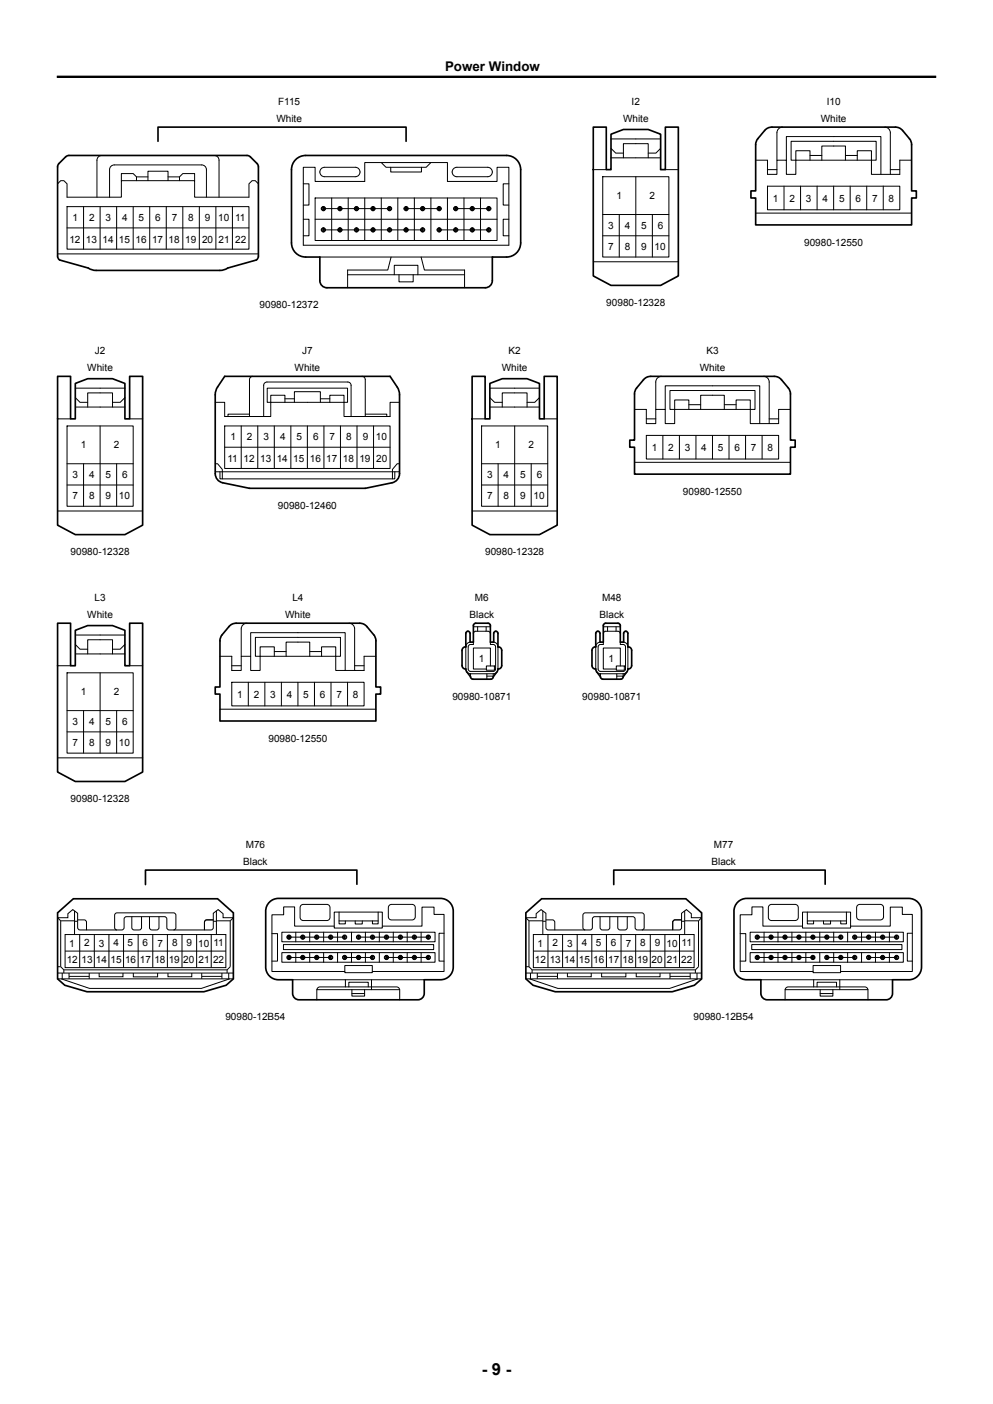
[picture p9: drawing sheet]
<svg xmlns="http://www.w3.org/2000/svg" width="210mm" height="297mm" viewBox="0 0 210 297" stroke-linecap="round" stroke-linejoin="round" font-family="sans-serif">
<g fill="none" stroke="#000" stroke-width=".21">
<path d="M12.2 38.9l.6-.7h.7l.7 .7v2.8h11.5v-3.5h15.5v3.5h11.5v-2.8l.6-.7h.7l.6 .7M21.5 32.9a1 1 0 0 0-1 1v7.8M28.9 38.2v-.8l-.7-.7h-2.5v1.5M28.9 37.4h2.4M31.3 38.2v-2h4.2v2M35.5 37.4h2.5M38 38.2v-.8l.7-.7h2.5v1.5M45.3 32.9a1 1 0 0 1 1 1v7.8M64.1 35.4h2.5v3h10.5v-4h17.5v4h10.5v-3h2.5v16.5h-43.5zM64.1 38.9h1.2v4.5h-1.2M67.9 35.7l.7-.3h6.5a1 1 0 0 1 1 1 1 1 0 0 1-1 1h-6.5a1 1 0 0 1-.9-.6 1 1 0 0 1 .2-1.1zM80.6 34.4l1 1h8.5l1-1"/>
<path d="M82.6 35.4v1h6.5v-1M95.9 35.7l.7-.3h6.5a1 1 0 0 1 1 1 1 1 0 0 1-1 1h-6.5a1 1 0 0 1-.9-.6 1 1 0 0 1 .2-1.1zM107.6 38.9h-1.2v4.5h1.2M125.5 35.9h2.7M127.5 37.4h14v17h-14zM129.2 31.4l1 1h1.6M129.2 29.4h10.5M129.2 33.4h10.5M131.8 33.4v-3h5.3v3M134.5 37.4v17M139.7 31.4l-1 1h-1.6M140.7 35.9h2.8"/>
<path d="M162.3 39.4h28v5h-28zM162.3 35.9h2M165.5 26.9a1.2 1.2 0 0 0-1.2 1.2v5.8M165.8 39.4v5M166.3 33.9v-5h20v8M168.3 33.9h-1v-4h18v4h-1M168.3 33.9v-2h3v2M168.3 33.9h16M168.3 33.9v3h-2v-3h-2v3h-2v-3h-2.5M169.3 39.4v5M171.3 32.9h2.5M172.8 39.4v5"/>
<path d="M173.8 33.9v-3h5v3M176.3 39.4v5M178.8 32.9h2.5M179.8 39.4v5M181.3 33.9v-2h3v2M183.3 39.4v5M184.3 33.9v3h6v-3h2.5M186.8 39.4v5M187.1 26.9a1.2 1.2 0 0 1 1.2 1.2v8.8M188.3 35.9h2M12.2 53.7h42.4M14.2 43.7h38.5v9h-38.5z"/>
<path d="M14.2 48.2h38.5M17.7 43.7v9M21.2 43.7v9M23.2 41.7v-5.8a1 1 0 0 1 1-1h18.5a1 1 0 0 1 1 1v5.8M24.7 43.7v9M28.2 43.7v9M31.7 43.7v9M35.2 43.7v9M38.7 43.7v9M42.2 43.7v9M45.7 43.7v9M49.2 43.7v9"/>
<path d="M64.1 46.4h1.2v3.5h-1.2M66.6 41.9h38.5v9h-38.5zM66.6 46.4h38.5M67.6 54.4h36.5M68.3 44.4v-.6h.2v.6M68.3 48.9v-.6h.2v.6M68.4 44.1h14M68.4 48.6h21M70.1 41.9v9M71.8 44.4v-.6h.2v.6M71.8 48.9v-.6h.2v.6M73.5 58.1h24.7"/>
<path d="M73.6 41.9v9M75.3 44.4v-.6h.2v.6M75.3 48.9v-.6h.2v.6M77.1 41.9v9M78.8 44.4v-.6h.2v.6M78.8 48.9v-.6h.2v.6M80.6 41.9v9M82.3 44.4v-.6h.2v.6M82.3 48.9v-.6h.2v.6M82.7 54.4l-.7 2.7h-8.5v3.8M83.4 58.1v-2h5v2M84.1 41.9v9"/>
<path d="M84.4 58.1v1.5h3v-1.5M85.8 44.4v-.6h.2v.6M85.8 48.9v-.6h.2v.6M85.9 44.1h7M87.6 41.9v9M89.1 54.4l.7 2.7h8.4v3.8M89.3 44.4v-.6h.2v.6M89.3 48.9v-.6h.2v.6M91.1 41.9v9M92.8 44.4v-.6h.2v.6M92.8 48.9v-.6h.2v.6M92.9 48.6h10.5"/>
<path d="M94.6 41.9v9M96.3 44.4v-.6h.2v.6M96.3 48.9v-.6h.2v.6M96.4 44.1h7M98.1 41.9v9M99.8 44.4v-.6h.2v.6M99.8 48.9v-.6h.2v.6M100.3 48.6a.45 .45 0 0 1-.6 .4 .45 .45 0 0 1-.2-.7 .45 .45 0 0 1 .8 .1v.2M100.3 44.1a.45 .45 0 0 0-.6-.4 .45 .45 0 0 0-.2 .7 .45 .45 0 0 0 .8 0v-.3M101.6 41.9v9M103.3 44.4v-.6h.2v.6M103.3 48.9v-.6h.2v.6"/>
<path d="M107.6 46.4h-1.2v3.5h1.2M125.5 55.4h18M127.5 49.9h14M127.5 45.4h14M131 45.4v9M138 45.4v9M159.8 45.1h33M53.5 79.6a.7 .7 0 0 0-.7 .7v7.8M76.5 79.6a.7 .7 0 0 1 .7 .7v7.8M139.9 79.6a1.2 1.2 0 0 0-1.2 1.2M161.5 79.6a1.2 1.2 0 0 1 1.2 1.2v8.8M12.2 88.6h2.7"/>
<path d="M14.2 90.1h14v17h-14zM14.2 98.1h14M15.9 84.1l1 1h1.6M15.9 82.1h10.5M15.9 86.1h10.5M17.7 98.1v9M18.5 86.1v-3h5.3v3M21.2 90.1v17M24.7 98.1v9M26.4 84.1l-1 1h-1.6M27.4 88.6h2.8M45.5 85.1h2v3h5.3"/>
<path d="M45.5 98.1h.5l1 1.2v2M45.5 99.8h39M46.5 99.8v1.5h37v-1.5M47.5 90.1h35v9h-35zM47.5 94.6h35M51 90.1v9M52.8 87.6h-4.6v.5M54.5 90.1v9M57.3 85.1v-1.5h3v1.5M57.3 85.1h-.8v-3h17v3h-.7M57.3 85.1v3h-4.5M57.3 85.1h15.5"/>
<path d="M58 90.1v9M60.3 84.4h2M61.5 90.1v9M62.3 85.1v-2.2h5.5v2.2M65 90.1v9M67.8 84.4h2M68.5 90.1v9M69.8 85.1v-1.5h3v1.5M72 90.1v9M72.8 85.1v3h4.4M73.6 80.8a.7 .7 0 0 1 .6 .7v6.6M73.6 80.8h-17.1a.7 .7 0 0 0-.7 .7v6.6"/>
<path d="M75.5 90.1v9M77.2 87.6h4.6v.5M79 90.1v9M84.5 85.1h-2v3h-5.3M84.5 98.1h-.5l-1 1.2v2M99.8 88.6h2.8M101.8 90.1h14v17h-14zM101.8 98.1h14M103.6 84.1l1 1h1.6M103.6 82.1h10.5M103.6 86.1h10.5M105.3 98.1v9"/>
<path d="M106.2 86.1v-3h5.3v3M108.8 90.1v17M112.3 98.1v9M114.1 84.1l-1 1h-1.6M115.1 88.6h2.7M134.2 97.8h33M136.7 92.1h28v5h-28zM136.7 88.6h2M138.7 80.8v5.8M140.2 92.1v5M140.7 86.6v-5h20v8M142.7 86.6h-1v-4h18v4h-1"/>
<path d="M142.7 86.6v-2h3v2M142.7 86.6h16M142.7 86.6v3h-2v-3h-2v3h-2v-3h-2.5M143.7 92.1v5M145.7 85.6h2.5M147.2 92.1v5M148.2 86.6v-3h5v3M150.7 92.1v5M153.2 85.6h2.5M154.2 92.1v5M155.7 86.6v-2h3v2M157.7 92.1v5"/>
<path d="M158.7 86.6v3h6v-3h2.5M161.2 92.1v5M162.7 88.6h2M12.2 108.1h18M14.2 102.6h14M99.8 108.1h18M101.8 102.6h14M15.9 136.3l1 1h1.6M15.9 134.3h10.5M15.9 138.3h10.5M18.5 138.3v-3h5.3v3M26.4 136.3l-1 1h-1.6"/>
<path d="M52.2 131.8a1.2 1.2 0 0 0-1.2 1.2v5.8M53 138.8v-5h20v8M55 138.8h-1v-4h18v4h-1M55 138.8v-2h3v2M55 138.8h16M55 138.8v3h-2v-3h-2v3h-2v-3h-2.5M58 137.8h2.5M60.5 138.8v-3h5v3M65.5 137.8h2.5M68 138.8v-2h3v2M71 138.8v3h6v-3h2.5M73.8 131.8a1.2 1.2 0 0 1 1.2 1.2v8.8"/>
<path d="M99.4 135.8a.99 .99 0 0 0-.9 1v4.7M100.1 135.8v.5l-.8 .1-.3 .4 .1 5 .4 .2h4.8l.4-.2 .1-.3v-4.7l-.2-.4-.9-.1v-.5M100.1 132.6h3.6M101 132.6v.9M102.8 132.6v.9M103.7 134l-.2-.4-.3-.1h-2.6l-.4 .3-.1 .2M104.4 135.8a.99 .99 0 0 1 .9 1v4.7M126.9 135.8a.99 .99 0 0 0-.9 1v4.7M127.6 135.8v.5l-.9 .1-.2 .4 .1 5 .4 .2h4.8l.4-.2 .1-.3v-4.7l-.3-.4-.8-.1v-.5M127.6 132.6h3.6M128.5 132.6v.9M130.3 132.6v.9"/>
<path d="M131.2 134l-.3-.4-.2-.1h-2.6l-.4 .3-.1 .2M131.9 135.8a.99 .99 0 0 1 .9 1v4.7M12.2 140.8h2.7M14.2 142.3h14v17h-14zM14.2 154.8h14M14.2 150.3h14M17.7 150.3v9M21.2 142.3v17M24.7 150.3v9M27.4 140.8h2.8M46.5 150h33M49 144.3h28v5h-28z"/>
<path d="M49 140.8h2M52.5 144.3v5M56 144.3v5M59.5 144.3v5M63 144.3v5M66.5 144.3v5M70 144.3v5M73.5 144.3v5M75 140.8h2M98.8 142.2l.7 .3M99.5 142.5h4.8M99.5 142.5v.7"/>
<path d="M102.9 140.9h1.7v.9h-1.7zM103 142.5v1.2M103 143h1.3M103.7 140.9v-3.8h-3.6v4.4h2.8M104.3 142.5v.7M105 142.2l-.7 .3M126.3 142.2l.7 .3M127 142.5h4.8M127 142.5v.7M130.3 140.9h1.7v.9h-1.7zM130.4 143h1.4M130.4 142.5v1.2"/>
<path d="M131.2 140.9v-3.8h-3.6v4.4h2.7M131.8 142.5v.7M132.5 142.2l-.7 .3M12.2 160.3h18M12.8 194.8l-.6-.7h2.2v-.8l1-.9 1 .8v3l.3 .5h.2h9.1l.2-.5 .1-2 .4-.3 8.3 .1 .3 .4 .1 2.1 .4 .2h8.8l.4-.2 .1-.3v-3l1-.8 1.1 .9v.8h2.2l-.7 .7M12.8 194.8h3M12.8 194.8v9.7M13.8 197.7h34v7h-34zM15.8 192.7v5M15.8 194.9h.6M16.4 194.6h1.4l.4 .2 .1 2M16.9 197.7v7"/>
<path d="M19.9 197.7v7M23 197.7v7M24.7 196.7h-.2l-.3-.5v-2.6l.1-.2 .4-.3 12.3 .1 .2 .4v2.6l-.1 .3-.4 .2M26.1 197.7v7M27.9 193.9v2.3l.2 .5h.3h1l.5-.2v-2.6M29.2 197.7v7M31.6 193.9v2.3l.3 .5h.2h1l.5-.2v-2.6M32.3 197.7v7M35.4 197.7v7M38.5 197.7v7M41.6 197.7v7M44.7 197.7v7"/>
<path d="M45.1 194.6h-1.4l-.4 .2-.1 2M45.1 194.9h.7M45.1 194.6h-1.4l-.4 .2-.1 1.9M45.8 194.8h2.9M45.8 192.7v5M48.7 194.8v9.7l-.7 .7M57.5 197.5h1.2v5.8h-1.2M59.6 197.2h32.4v2h-32.4zM59.9 199.8h31.8v1.1h-31.8zM61 198.6v-.7h.2v.7M61.1 198.2h11.8M62.6 197.2v2"/>
<path d="M63.7 191.5l.4-.2h5a.67 .67 0 0 1 .7 .7v2.1a.67 .67 0 0 1-.7 .6h-5a.67 .67 0 0 1-.6-.6v-2.1zM63.9 198.6v-.7h.2v.7M65.5 197.2v2M66.9 198.6v-.7h.2v.7M68.4 197.2v2M69.8 198.6v-.7h.2v.7M70.7 192.9h10.2v3.4h-10.2zM70.7 195.9h-8.4v-4.1h-2.3v1.7h-2.5v12h15.4M71.4 197.2v2M71.7 192.9v2.5h1.3v-.6M71.7 194.8h8.3M72.8 198.6v-.7h.2v.7"/>
<path d="M74.3 197.2v2M75.1 194.8v.7h1.5v-.7M75.7 198.6v-.7h.2v.7M75.8 198.2h14.8M77.3 197.2v2M78.7 198.6v-.7h.2v.7M80 192.9v2.5h-1.2v-.6M80.2 197.2v2M80.9 195.9h8.3v-4h2.6v1.5h2.1v12.1h-15.2M81.6 198.6v-.7h.2v.7M82.3 191.5l.5-.2h4.3a.67 .67 0 0 1 .7 .7v1.9a.68 .68 0 0 1-.7 .7h-4.3a.67 .67 0 0 1-.7-.7v-1.9zM83.2 197.2v2"/>
<path d="M84.6 198.6v-.7h.2v.7M86.1 197.2v2M87.5 198.6v-.7h.2v.7M89.1 197.2v2M90.5 198.6v-.7h.2v.7M93.9 197.4h-1.1v5.9h1.1M111.9 194.8l-.7-.7h2.2v-.8l1-.9 1.1 .8v3l.2 .5h.3h9l.3-.5v-2l.5-.3 8.3 .1 .2 .4 .1 2.1 .4 .2h8.8l.5-.2v-.3v-3l1.1-.8 1 .9v.8h2.2l-.7 .7M111.9 194.8h2.9M111.9 194.8v9.7M112.8 197.7h34v7h-34zM114.8 194.9h.7M114.8 192.7v5"/>
<path d="M115.5 194.6h1.3l.5 .2v2M115.9 197.7v7M119 197.7v7M122.1 197.7v7M123.8 196.7h-.3l-.2-.5v-2.6v-.2l.5-.3 12.2 .1 .2 .4v2.6v.3l-.5 .2M125.2 197.7v7M126.9 193.9v2.3l.3 .5h.2h1.1l.4-.2 .1-2.6M128.2 197.7v7M130.6 193.9v2.3l.3 .5h.2h1.1l.4-.2 .1-2.6M131.3 197.7v7M134.4 197.7v7M137.5 197.7v7"/>
<path d="M140.6 197.7v7M143.7 197.7v7M144.1 194.6h-1.3l-.5 .2v2M144.1 194.9h.7M144.2 194.6h-1.4l-.5 .2v1.9M144.8 194.8h2.9M144.8 192.7v5M147.7 194.8v9.7l-.6 .7M156.5 197.5h1.2v5.8h-1.2M158.6 197.2h32.4v2h-32.4zM159 199.8h31.7v1.1h-31.7zM160 198.6v-.7h.3v.7"/>
<path d="M160.1 198.2h17.7M161.6 197.2v2M162.7 191.5l.5-.2h4.9a.67 .67 0 0 1 .7 .7v2.1a.67 .67 0 0 1-.7 .6h-4.9a.67 .67 0 0 1-.7-.6v-2.1zM162.9 198.6v-.7h.3v.7M164.5 197.2v2M165.9 198.6v-.7h.2v.7M167.5 197.2v2M168.8 198.6v-.7h.3v.7M169.7 192.9h10.2v3.4h-10.2zM169.7 195.9h-8.4v-4.1h-2.3v1.7h-2.5v12h15.5M170.4 197.2v2M170.7 192.9v2.5h1.4v-.6"/>
<path d="M170.7 194.8h8.3M171.8 198.6v-.7h.2v.7M173.4 197.2v2M174.2 194.8v.7h1.4v-.7M174.7 198.6v-.7h.3v.7M176.3 197.2v2M177.7 198.6v-.7h.2v.7M179 192.9v2.5h-1.2v-.6M179.3 197.2v2M179.9 195.9h8.4v-4h2.5v1.5h2.1v12.1h-15.1M180.6 198.6v-.7h.3v.7M180.8 198.2h8.8"/>
<path d="M181.4 191.5l.4-.2h4.4a.67 .67 0 0 1 .7 .7v1.9a.68 .68 0 0 1-.7 .7h-4.4a.67 .67 0 0 1-.6-.7v-1.9zM182.2 197.2v2M183.6 198.6v-.7h.2v.7M185.1 197.2v2M186.5 198.6v-.7h.3v.7M188.1 197.2v2M189.5 198.6v-.7h.2v.7M192.9 197.4h-1v5.9h1M12.2 205.8h37.2M12.2 207.1h37.2M12.2 204.5h.6M12.8 204.5l.7 .7"/>
<path d="M13 207.1l5.9 2h23.7l6-2M13.2 205.8v1.3M13.5 205.2h34.5M13.5 205.2v.6M13.8 201.2h34M14.6 205.8v1.3M14.6 206.5h4.3M18.9 205.8v1.3M21 205.8v.8h5v-.8M28.2 205.8v.8h5.1v-.8M35.5 205.8v.8h5.1v-.8M42.7 206.5h4.2"/>
<path d="M42.7 205.8v1.3M46.9 205.8v1.3M48 205.2v.6M48.4 205.8v1.3M59.6 201.5h32.4v2h-32.4zM61 202.9v-.7h.2v.7M61.1 202.5h8.8M61.9 207.3h27.8M62.6 201.5v2M63.9 202.9v-.7h.2v.7M65.5 201.5v2M66.9 202.9v-.7h.2v.7"/>
<path d="M67 211.5v-2.1a.68 .68 0 0 1 .7-.6h16.2a.68 .68 0 0 1 .6 .6v2.1M67 209.4h17.5M68.4 201.5v2M69.8 202.9v-.7h.2v.7M71.4 201.5v2M72.8 202.9v-.7h.2v.7M72.9 202.5h5.9M72.9 204.3h5.8v1.5h-5.8zM73 207.3v1.5M73.8 208.8v-1h4.1v1M74.3 201.5v2M74.4 209.4v1.3h2.7v-1.3"/>
<path d="M74.4 210.2h2.7M75.7 202.9v-.7h.2v.7M77.3 201.5v2M78.6 207.3v2.1M78.7 202.9v-.7h.2v.7M80.2 201.5v2M81.6 202.9v-.7h.2v.7M81.7 202.5h8.9M83.2 201.5v2M84.6 202.9v-.7h.2v.7M86.1 201.5v2M87.5 202.9v-.7h.2v.7"/>
<path d="M89.1 201.5v2M90.5 202.9v-.7h.2v.7M111.2 205.8h37.2M111.2 207.1h37.2M111.2 204.5h.7M111.9 204.5l.6 .7M112 207.1l6 2h23.6l6-2M112.2 205.8v1.3M112.5 205.2h34.6M112.5 205.2v.6M112.8 201.2h34M113.6 206.5h4.3"/>
<path d="M113.6 205.8v1.3M117.9 205.8v1.3M120 205.8v.8h5v-.8M127.2 205.8v.8h5.2v-.8M134.6 205.8v.8h5v-.8M141.7 206.5h4.3M141.7 205.8v1.3M146 205.8v1.3M147.1 205.2v.6M147.4 205.8v1.3M158.6 201.5h32.4v2h-32.4zM160 202.9v-.7h.3v.7"/>
<path d="M160.1 202.5h11.8M160.9 207.3h27.9M161.6 201.5v2M162.9 202.9v-.7h.3v.7M164.5 201.5v2M165.9 202.9v-.7h.2v.7M166 211.5v-2.1a.68 .68 0 0 1 .7-.6h16.2a.68 .68 0 0 1 .7 .6v2.1M166 209.4h17.6M167.5 201.5v2M168.8 202.9v-.7h.3v.7M170.4 201.5v2M171.8 202.9v-.7h.2v.7"/>
<path d="M172 204.3h5.8v1.5h-5.8zM172.1 207.3v1.5M172.8 208.8v-1h4.1v1M173.4 201.5v2M173.5 209.4v1.3h2.6v-1.3M173.5 210.2h2.6M174.7 202.9v-.7h.3v.7M174.9 202.5h5.9M176.3 201.5v2M177.6 207.3v2.1M177.7 202.9v-.7h.2v.7M179.3 201.5v2"/>
<path d="M180.6 202.9v-.7h.3v.7M182.2 201.5v2M183.6 202.9v-.7h.2v.7M183.7 202.5h5.9M185.1 201.5v2M186.5 202.9v-.7h.3v.7M188.1 201.5v2M189.5 202.9v-.7h.2v.7"/>
<circle cx="68.4" cy="48.6" r=".45"/>
<circle cx="68.4" cy="48.6" r=".34"/>
<circle cx="68.4" cy="44.1" r=".45"/>
<circle cx="68.4" cy="44.1" r=".34"/>
<circle cx="71.9" cy="48.6" r=".45"/>
<circle cx="71.9" cy="48.6" r=".34"/>
<circle cx="71.9" cy="44.1" r=".45"/>
<circle cx="71.9" cy="44.1" r=".34"/>
<circle cx="75.4" cy="48.6" r=".45"/>
<circle cx="75.4" cy="48.6" r=".34"/>
<circle cx="75.4" cy="44.1" r=".45"/>
<circle cx="75.4" cy="44.1" r=".34"/>
<circle cx="78.9" cy="48.6" r=".45"/>
<circle cx="78.9" cy="48.6" r=".34"/>
<circle cx="78.9" cy="44.1" r=".45"/>
<circle cx="78.9" cy="44.1" r=".34"/>
<circle cx="82.4" cy="48.6" r=".45"/>
<circle cx="82.4" cy="48.6" r=".34"/>
<circle cx="82.4" cy="44.1" r=".45"/>
<circle cx="82.4" cy="44.1" r=".34"/>
<circle cx="85.9" cy="48.6" r=".45"/>
<circle cx="85.9" cy="48.6" r=".34"/>
<circle cx="85.9" cy="44.1" r=".45"/>
<circle cx="85.9" cy="44.1" r=".34"/>
<circle cx="89.4" cy="48.6" r=".45"/>
<circle cx="89.4" cy="48.6" r=".34"/>
<circle cx="89.4" cy="44.1" r=".45"/>
<circle cx="89.4" cy="44.1" r=".34"/>
<circle cx="92.9" cy="48.6" r=".45"/>
<circle cx="92.9" cy="48.6" r=".34"/>
<circle cx="92.9" cy="44.1" r=".45"/>
<circle cx="92.9" cy="44.1" r=".34"/>
<circle cx="96.4" cy="48.6" r=".45"/>
<circle cx="96.4" cy="48.6" r=".34"/>
<circle cx="96.4" cy="44.1" r=".45"/>
<circle cx="96.4" cy="44.1" r=".34"/>
<circle cx="99.9" cy="48.6" r=".34"/>
<circle cx="99.9" cy="44.1" r=".34"/>
<circle cx="103.4" cy="48.6" r=".45"/>
<circle cx="103.4" cy="48.6" r=".34"/>
<circle cx="103.4" cy="44.1" r=".45"/>
<circle cx="103.4" cy="44.1" r=".34"/>
<circle cx="61.1" cy="198.2" r=".45"/>
<circle cx="61.1" cy="198.2" r=".35"/>
<circle cx="64" cy="198.2" r=".45"/>
<circle cx="64" cy="198.2" r=".35"/>
<circle cx="67" cy="198.2" r=".45"/>
<circle cx="67" cy="198.2" r=".35"/>
<circle cx="69.9" cy="198.2" r=".45"/>
<circle cx="69.9" cy="198.2" r=".35"/>
<circle cx="72.9" cy="198.2" r=".45"/>
<circle cx="72.9" cy="198.2" r=".35"/>
<circle cx="75.8" cy="198.2" r=".45"/>
<circle cx="75.8" cy="198.2" r=".35"/>
<circle cx="78.8" cy="198.2" r=".45"/>
<circle cx="78.8" cy="198.2" r=".35"/>
<circle cx="81.7" cy="198.2" r=".35"/>
<circle cx="81.7" cy="198.2" r=".45"/>
<circle cx="84.7" cy="198.2" r=".45"/>
<circle cx="84.7" cy="198.2" r=".35"/>
<circle cx="87.6" cy="198.2" r=".45"/>
<circle cx="87.6" cy="198.2" r=".35"/>
<circle cx="90.6" cy="198.2" r=".35"/>
<circle cx="90.6" cy="198.2" r=".45"/>
<circle cx="160.1" cy="198.2" r=".45"/>
<circle cx="160.1" cy="198.2" r=".35"/>
<circle cx="163.1" cy="198.2" r=".45"/>
<circle cx="163.1" cy="198.2" r=".35"/>
<circle cx="166" cy="198.2" r=".45"/>
<circle cx="166" cy="198.2" r=".35"/>
<circle cx="169" cy="198.2" r=".45"/>
<circle cx="169" cy="198.2" r=".35"/>
<circle cx="171.9" cy="198.2" r=".45"/>
<circle cx="171.9" cy="198.2" r=".35"/>
<circle cx="174.9" cy="198.2" r=".45"/>
<circle cx="174.9" cy="198.2" r=".35"/>
<circle cx="177.8" cy="198.2" r=".45"/>
<circle cx="177.8" cy="198.2" r=".35"/>
<circle cx="180.8" cy="198.2" r=".35"/>
<circle cx="180.8" cy="198.2" r=".45"/>
<circle cx="183.7" cy="198.2" r=".45"/>
<circle cx="183.7" cy="198.2" r=".35"/>
<circle cx="186.7" cy="198.2" r=".45"/>
<circle cx="186.7" cy="198.2" r=".35"/>
<circle cx="189.6" cy="198.2" r=".35"/>
<circle cx="189.6" cy="198.2" r=".45"/>
<circle cx="61.1" cy="202.5" r=".45"/>
<circle cx="61.1" cy="202.5" r=".35"/>
<circle cx="64" cy="202.5" r=".45"/>
<circle cx="64" cy="202.5" r=".35"/>
<circle cx="67" cy="202.5" r=".45"/>
<circle cx="67" cy="202.5" r=".35"/>
<circle cx="69.9" cy="202.5" r=".45"/>
<circle cx="69.9" cy="202.5" r=".35"/>
<circle cx="72.9" cy="202.5" r=".45"/>
<circle cx="72.9" cy="202.5" r=".35"/>
<circle cx="75.8" cy="202.5" r=".45"/>
<circle cx="75.8" cy="202.5" r=".35"/>
<circle cx="78.8" cy="202.5" r=".45"/>
<circle cx="78.8" cy="202.5" r=".35"/>
<circle cx="81.7" cy="202.5" r=".35"/>
<circle cx="81.7" cy="202.5" r=".45"/>
<circle cx="84.7" cy="202.5" r=".45"/>
<circle cx="84.7" cy="202.5" r=".35"/>
<circle cx="87.6" cy="202.5" r=".45"/>
<circle cx="87.6" cy="202.5" r=".35"/>
<circle cx="90.6" cy="202.5" r=".35"/>
<circle cx="90.6" cy="202.5" r=".45"/>
<circle cx="160.1" cy="202.5" r=".45"/>
<circle cx="160.1" cy="202.5" r=".35"/>
<circle cx="163.1" cy="202.5" r=".45"/>
<circle cx="163.1" cy="202.5" r=".35"/>
<circle cx="166" cy="202.5" r=".45"/>
<circle cx="166" cy="202.5" r=".35"/>
<circle cx="169" cy="202.5" r=".45"/>
<circle cx="169" cy="202.5" r=".35"/>
<circle cx="171.9" cy="202.5" r=".45"/>
<circle cx="171.9" cy="202.5" r=".35"/>
<circle cx="174.9" cy="202.5" r=".45"/>
<circle cx="174.9" cy="202.5" r=".35"/>
<circle cx="177.8" cy="202.5" r=".45"/>
<circle cx="177.8" cy="202.5" r=".35"/>
<circle cx="180.8" cy="202.5" r=".35"/>
<circle cx="180.8" cy="202.5" r=".45"/>
<circle cx="183.7" cy="202.5" r=".45"/>
<circle cx="183.7" cy="202.5" r=".35"/>
<circle cx="186.7" cy="202.5" r=".45"/>
<circle cx="186.7" cy="202.5" r=".35"/>
<circle cx="189.6" cy="202.5" r=".35"/>
<circle cx="189.6" cy="202.5" r=".45"/>
</g>
<g fill="none" stroke="#000" stroke-width=".35">
<path d="M13.9 33.2l.7-.3h37.6l.5 .1 1.7 1.6 .2 .7v18.9l-.1 .4-.3 .4-6 1.7-1 .4-.7 .1h-26.5l-7.4-2.2-.3-.4-.1-.4v-18.9l.3-.7zM33.4 29.9v-3h52.5v3M62.3 34a2.99 2.99 0 0 1 2.3-1.1h42.5a3 3 0 0 1 3 3v15.5a3 3 0 0 1-3 3h-3v5a1.5 1.5 0 0 1-1.5 1.5h-33.5a1.5 1.5 0 0 1-1.5-1.5v-5h-3a3 3 0 0 1-3-3v-15.5l.1-.7zM125.5 26.9h2.7v9h1v-7.5l2.6-1h5.3l2.6 1v7.5h1v-9h2.8v31.5l-3.8 2h-10.5l-3.7-2zM162 27.4l.5-.4 .7-.1h26.2l1 .3 1.9 2.1 .5 1v10.1h1v1.5h-1v5.7h-33v-5.7h-1v-1.5h1v-10.1l.5-1zM12.2 79.6h2.7v9h1v-7.5l2.6-1h5.3l2.6 1v7.5h1v-9h2.8v31.5l-3.8 2h-10.5l-3.7-2zM47.5 79.6h35l1.7 2.6 .3 1v17a1.98 1.98 0 0 1-1.6 1.9l-5.7 1.2h-24.4l-5.7-1.2a1.98 1.98 0 0 1-1.6-1.9v-17l.3-1zM99.8 79.6h2.8v9h1v-7.5l2.6-1h5.3l2.6 1v7.5h1v-9h2.7v31.5l-3.7 2h-10.5l-3.8-2zM136.3 80.1l.6-.4 .7-.1h26.1l1 .3 2 2.2 .4 .9 .1 10.1h1v1.5h-1v5.7h-33v-5.7h-1v-1.5h1v-10.1l.5-.9zM12.2 131.8h2.7v9h1v-7.5l2.6-1h5.3l2.6 1v7.5h1v-9h2.8v31.5l-3.8 2h-10.5l-3.7-2zM48.7 132.3l.6-.3 .7-.2h26.1l1 .3 1.9 2.2 .5 .9v10.1h1v1.5h-1v5.7h-33v-5.7h-1v-1.5h1v-10.1l.5-.9zM100.2 132.1l.4-.3h2.6l.4 .3 .1 3.7h.7v-1.8a.45 .45 0 0 1 .5-.5 .45 .45 0 0 1 .4 .5l.1 2.8a.75 .75 0 0 1 .7 .8v3.2a.75 .75 0 0 1-.8 .7 2.53 2.53 0 0 1-1 1.7l-.1 .2-.4 .3h-3.8l-.2-.1-.3-.4a2.52 2.52 0 0 1-1-1.7 .75 .75 0 0 1-.8-.7v-3.2a.75 .75 0 0 1 .8-.8v-2.8a.45 .45 0 0 1 .5-.5 .45 .45 0 0 1 .4 .5v1.8h.7z"/>
<path d="M132.8 136.8v-2.8a.45 .45 0 0 0-.5-.5 .45 .45 0 0 0-.4 .5v1.8h-.7v-3.5l-.3-.4-.2-.1h-2.6l-.4 .3-.1 3.7h-.7v-1.8a.45 .45 0 0 0-.5-.5 .45 .45 0 0 0-.4 .5l-.1 2.8a.75 .75 0 0 0-.7 .8v3.2a.75 .75 0 0 0 .8 .7 2.52 2.52 0 0 0 1 1.7l.2 .4 .3 .1h3.8l.4-.3 .1-.2a2.53 2.53 0 0 0 1-1.7M132.8 136.8h.1M132.8 136.8a.75 .75 0 0 1 .8 .8v3.2a.75 .75 0 0 1-.8 .7M132.8 141.5h.1M12.2 193.1l3.3-3h30.5l3.4 3v14l-1.6 1.3-4.7 1.4h-24.7l-4.7-1.4-1.5-1.3zM57.2 190.6l1.1-.5 .6-.1h34.3a2.7 2.7 0 0 1 2.7 2.7v11.9a2.7 2.7 0 0 1-2.7 2.7h-3.5v2.8a1.35 1.35 0 0 1-1.3 1.4h-25.2a1.35 1.35 0 0 1-1.3-1.4v-2.8h-3a2.7 2.7 0 0 1-2.7-2.7v-11.9a2.7 2.7 0 0 1 1-2.1zM75.5 187.1v-3h-44.7v3M111.2 193.1l3.3-3h30.6l3.3 3v14l-1.5 1.3-4.7 1.4h-24.8l-4.7-1.4-1.5-1.3zM156.2 190.6l1.1-.5 .6-.1h34.3a2.7 2.7 0 0 1 2.7 2.7v11.9a2.7 2.7 0 0 1-2.7 2.7h-3.4v2.8a1.35 1.35 0 0 1-1.4 1.4h-25.1a1.35 1.35 0 0 1-1.4-1.4v-2.8h-3a2.7 2.7 0 0 1-2.7-2.7v-11.9a2.7 2.7 0 0 1 1-2.1zM174.5 187.1v-3h-44.7v3"/>
</g>
<path d="M12 16.2h186" fill="none" stroke="#000" stroke-width=".5"/>
<text font-size="3.5" x="101.9" y="290.9">- 9 -</text>
<text font-size="2.8" x="94.1" y="15.1">Power Window</text>
<g font-size="2.1">
<text x="58.8" y="22.2">F115</text>
<text x="133.6" y="22.2">I2</text>
<text x="174.8" y="22.2">I10</text>
<text x="58.4" y="25.7">White</text>
<text x="131.8" y="25.7">White</text>
<text x="173.6" y="25.7">White</text>
<text x="15.3" y="46.8">1</text>
<text x="18.8" y="46.8">2</text>
<text x="22.3" y="46.8">3</text>
<text x="25.8" y="46.8">4</text>
<text x="29.3" y="46.8">5</text>
<text x="32.8" y="46.8">6</text>
<text x="36.3" y="46.8">7</text>
<text x="39.8" y="46.8">8</text>
<text x="43.3" y="46.8">9</text>
<text x="46.2" y="46.8">10</text>
<text x="49.7" y="46.8">11</text>
<text x="130.4" y="42.1">1</text>
<text x="137.4" y="42.1">2</text>
<text x="163.4" y="42.7">1</text>
<text x="166.9" y="42.7">2</text>
<text x="170.4" y="42.7">3</text>
<text x="173.9" y="42.7">4</text>
<text x="177.4" y="42.7">5</text>
<text x="180.9" y="42.7">6</text>
<text x="184.4" y="42.7">7</text>
<text x="187.9" y="42.7">8</text>
<text x="14.7" y="51.3">12</text>
<text x="18.2" y="51.3">13</text>
<text x="21.7" y="51.3">14</text>
<text x="25.2" y="51.3">15</text>
<text x="28.7" y="51.3">16</text>
<text x="32.2" y="51.3">17</text>
<text x="35.7" y="51.3">18</text>
<text x="39.2" y="51.3">19</text>
<text x="42.7" y="51.3">20</text>
<text x="46.2" y="51.3">21</text>
<text x="49.7" y="51.3">22</text>
<text x="128.6" y="48.4">3</text>
<text x="128.6" y="52.9">7</text>
<text x="132.1" y="48.4">4</text>
<text x="132.1" y="52.9">8</text>
<text x="135.6" y="48.4">5</text>
<text x="135.6" y="52.9">9</text>
<text x="138.4" y="52.9">10</text>
<text x="139.1" y="48.4">6</text>
<text x="170.1" y="52">90980-12550</text>
<text x="54.9" y="65.2">90980-12372</text>
<text x="128.2" y="64.7">90980-12328</text>
<text x="20.1" y="74.9">J2</text>
<text x="63.9" y="74.9">J7</text>
<text x="107.5" y="74.9">K2</text>
<text x="149.4" y="74.9">K3</text>
<text x="18.5" y="78.5">White</text>
<text x="62.3" y="78.5">White</text>
<text x="106.1" y="78.5">White</text>
<text x="148" y="78.5">White</text>
<text x="17.1" y="94.9">1</text>
<text x="24.1" y="94.9">2</text>
<text x="48.7" y="93.2">1</text>
<text x="52.2" y="93.2">2</text>
<text x="55.7" y="93.2">3</text>
<text x="59.2" y="93.2">4</text>
<text x="62.7" y="93.2">5</text>
<text x="66.2" y="93.2">6</text>
<text x="69.7" y="93.2">7</text>
<text x="73.2" y="93.2">8</text>
<text x="76.7" y="93.2">9</text>
<text x="79.5" y="93.2">10</text>
<text x="104.8" y="94.9">1</text>
<text x="111.7" y="94.9">2</text>
<text x="137.8" y="95.4">1</text>
<text x="141.3" y="95.4">2</text>
<text x="144.8" y="95.4">3</text>
<text x="148.3" y="95.4">4</text>
<text x="151.8" y="95.4">5</text>
<text x="155.3" y="95.4">6</text>
<text x="158.8" y="95.4">7</text>
<text x="162.3" y="95.4">8</text>
<text x="15.3" y="101.1">3</text>
<text x="18.8" y="101.1">4</text>
<text x="22.3" y="101.1">5</text>
<text x="25.8" y="101.1">6</text>
<text x="48.1" y="97.7">11</text>
<text x="51.5" y="97.7">12</text>
<text x="55" y="97.7">13</text>
<text x="58.5" y="97.7">14</text>
<text x="62" y="97.7">15</text>
<text x="65.5" y="97.7">16</text>
<text x="69" y="97.7">17</text>
<text x="72.5" y="97.7">18</text>
<text x="76" y="97.7">19</text>
<text x="79.6" y="97.7">20</text>
<text x="103" y="101.1">3</text>
<text x="106.5" y="101.1">4</text>
<text x="110" y="101.1">5</text>
<text x="113.5" y="101.1">6</text>
<text x="15.3" y="105.6">7</text>
<text x="18.8" y="105.6">8</text>
<text x="22.3" y="105.6">9</text>
<text x="25.2" y="105.6">10</text>
<text x="58.8" y="107.7">90980-12460</text>
<text x="103" y="105.6">7</text>
<text x="106.5" y="105.6">8</text>
<text x="110" y="105.6">9</text>
<text x="112.8" y="105.6">10</text>
<text x="144.4" y="104.7">90980-12550</text>
<text x="14.9" y="117.5">90980-12328</text>
<text x="102.6" y="117.5">90980-12328</text>
<text x="18.5" y="130.7">White</text>
<text x="20" y="127.1">L3</text>
<text x="60.3" y="130.7">White</text>
<text x="61.8" y="127.1">L4</text>
<text x="99.3" y="130.7">Black</text>
<text x="100.4" y="127.1">M6</text>
<text x="126.8" y="130.7">Black</text>
<text x="127.3" y="127.1">M48</text>
<text x="101.2" y="140.1">1</text>
<text x="128.7" y="140.1">1</text>
<text x="17.1" y="147.1">1</text>
<text x="24.1" y="147.1">2</text>
<text x="50.2" y="147.6">1</text>
<text x="53.7" y="147.6">2</text>
<text x="57.1" y="147.6">3</text>
<text x="60.6" y="147.6">4</text>
<text x="64.1" y="147.6">5</text>
<text x="67.6" y="147.6">6</text>
<text x="71.1" y="147.6">7</text>
<text x="74.6" y="147.6">8</text>
<text x="95.7" y="148.1">90980-10871</text>
<text x="123.1" y="148.1">90980-10871</text>
<text x="15.3" y="153.3">3</text>
<text x="18.8" y="153.3">4</text>
<text x="22.3" y="153.3">5</text>
<text x="25.8" y="153.3">6</text>
<text x="15.3" y="157.8">7</text>
<text x="18.8" y="157.8">8</text>
<text x="22.3" y="157.8">9</text>
<text x="25.2" y="157.8">10</text>
<text x="56.8" y="156.9">90980-12550</text>
<text x="14.9" y="169.7">90980-12328</text>
<text x="52" y="179.4">M76</text>
<text x="151" y="179.4">M77</text>
<text x="51.4" y="182.9">Black</text>
<text x="150.5" y="182.9">Black</text>
<text x="14.1" y="203.7">12</text>
<text x="14.6" y="200.2">1</text>
<text x="17.2" y="203.6">13</text>
<text x="17.8" y="200.2">2</text>
<text x="20.3" y="203.7">14</text>
<text x="20.9" y="200.2">3</text>
<text x="23.4" y="203.7">15</text>
<text x="24" y="200.1">4</text>
<text x="26.4" y="203.7">16</text>
<text x="27" y="200.1">5</text>
<text x="29.6" y="203.7">17</text>
<text x="30.1" y="200.2">6</text>
<text x="32.6" y="203.6">18</text>
<text x="33.3" y="200.2">7</text>
<text x="35.7" y="203.6">19</text>
<text x="36.4" y="200.2">8</text>
<text x="38.7" y="203.7">20</text>
<text x="39.4" y="200.2">9</text>
<text x="41.9" y="200.2">10</text>
<text x="42" y="203.7">21</text>
<text x="45.1" y="203.6">22</text>
<text x="45.1" y="200.2">11</text>
<text x="113.1" y="203.7">12</text>
<text x="113.7" y="200.2">1</text>
<text x="116.3" y="203.6">13</text>
<text x="116.8" y="200.2">2</text>
<text x="119.3" y="203.7">14</text>
<text x="119.9" y="200.2">3</text>
<text x="122.4" y="203.7">15</text>
<text x="123" y="200.1">4</text>
<text x="125.5" y="203.7">16</text>
<text x="126" y="200.1">5</text>
<text x="128.6" y="203.7">17</text>
<text x="129.2" y="200.2">6</text>
<text x="131.7" y="203.6">18</text>
<text x="132.3" y="200.2">7</text>
<text x="134.7" y="203.6">19</text>
<text x="135.4" y="200.2">8</text>
<text x="137.8" y="203.7">20</text>
<text x="138.5" y="200.2">9</text>
<text x="141" y="200.2">10</text>
<text x="141" y="203.7">21</text>
<text x="144.1" y="203.6">22</text>
<text x="144.2" y="200.2">11</text>
<text x="47.7" y="215.9">90980-12B54</text>
<text x="146.7" y="215.9">90980-12B54</text>
</g>
</svg>
